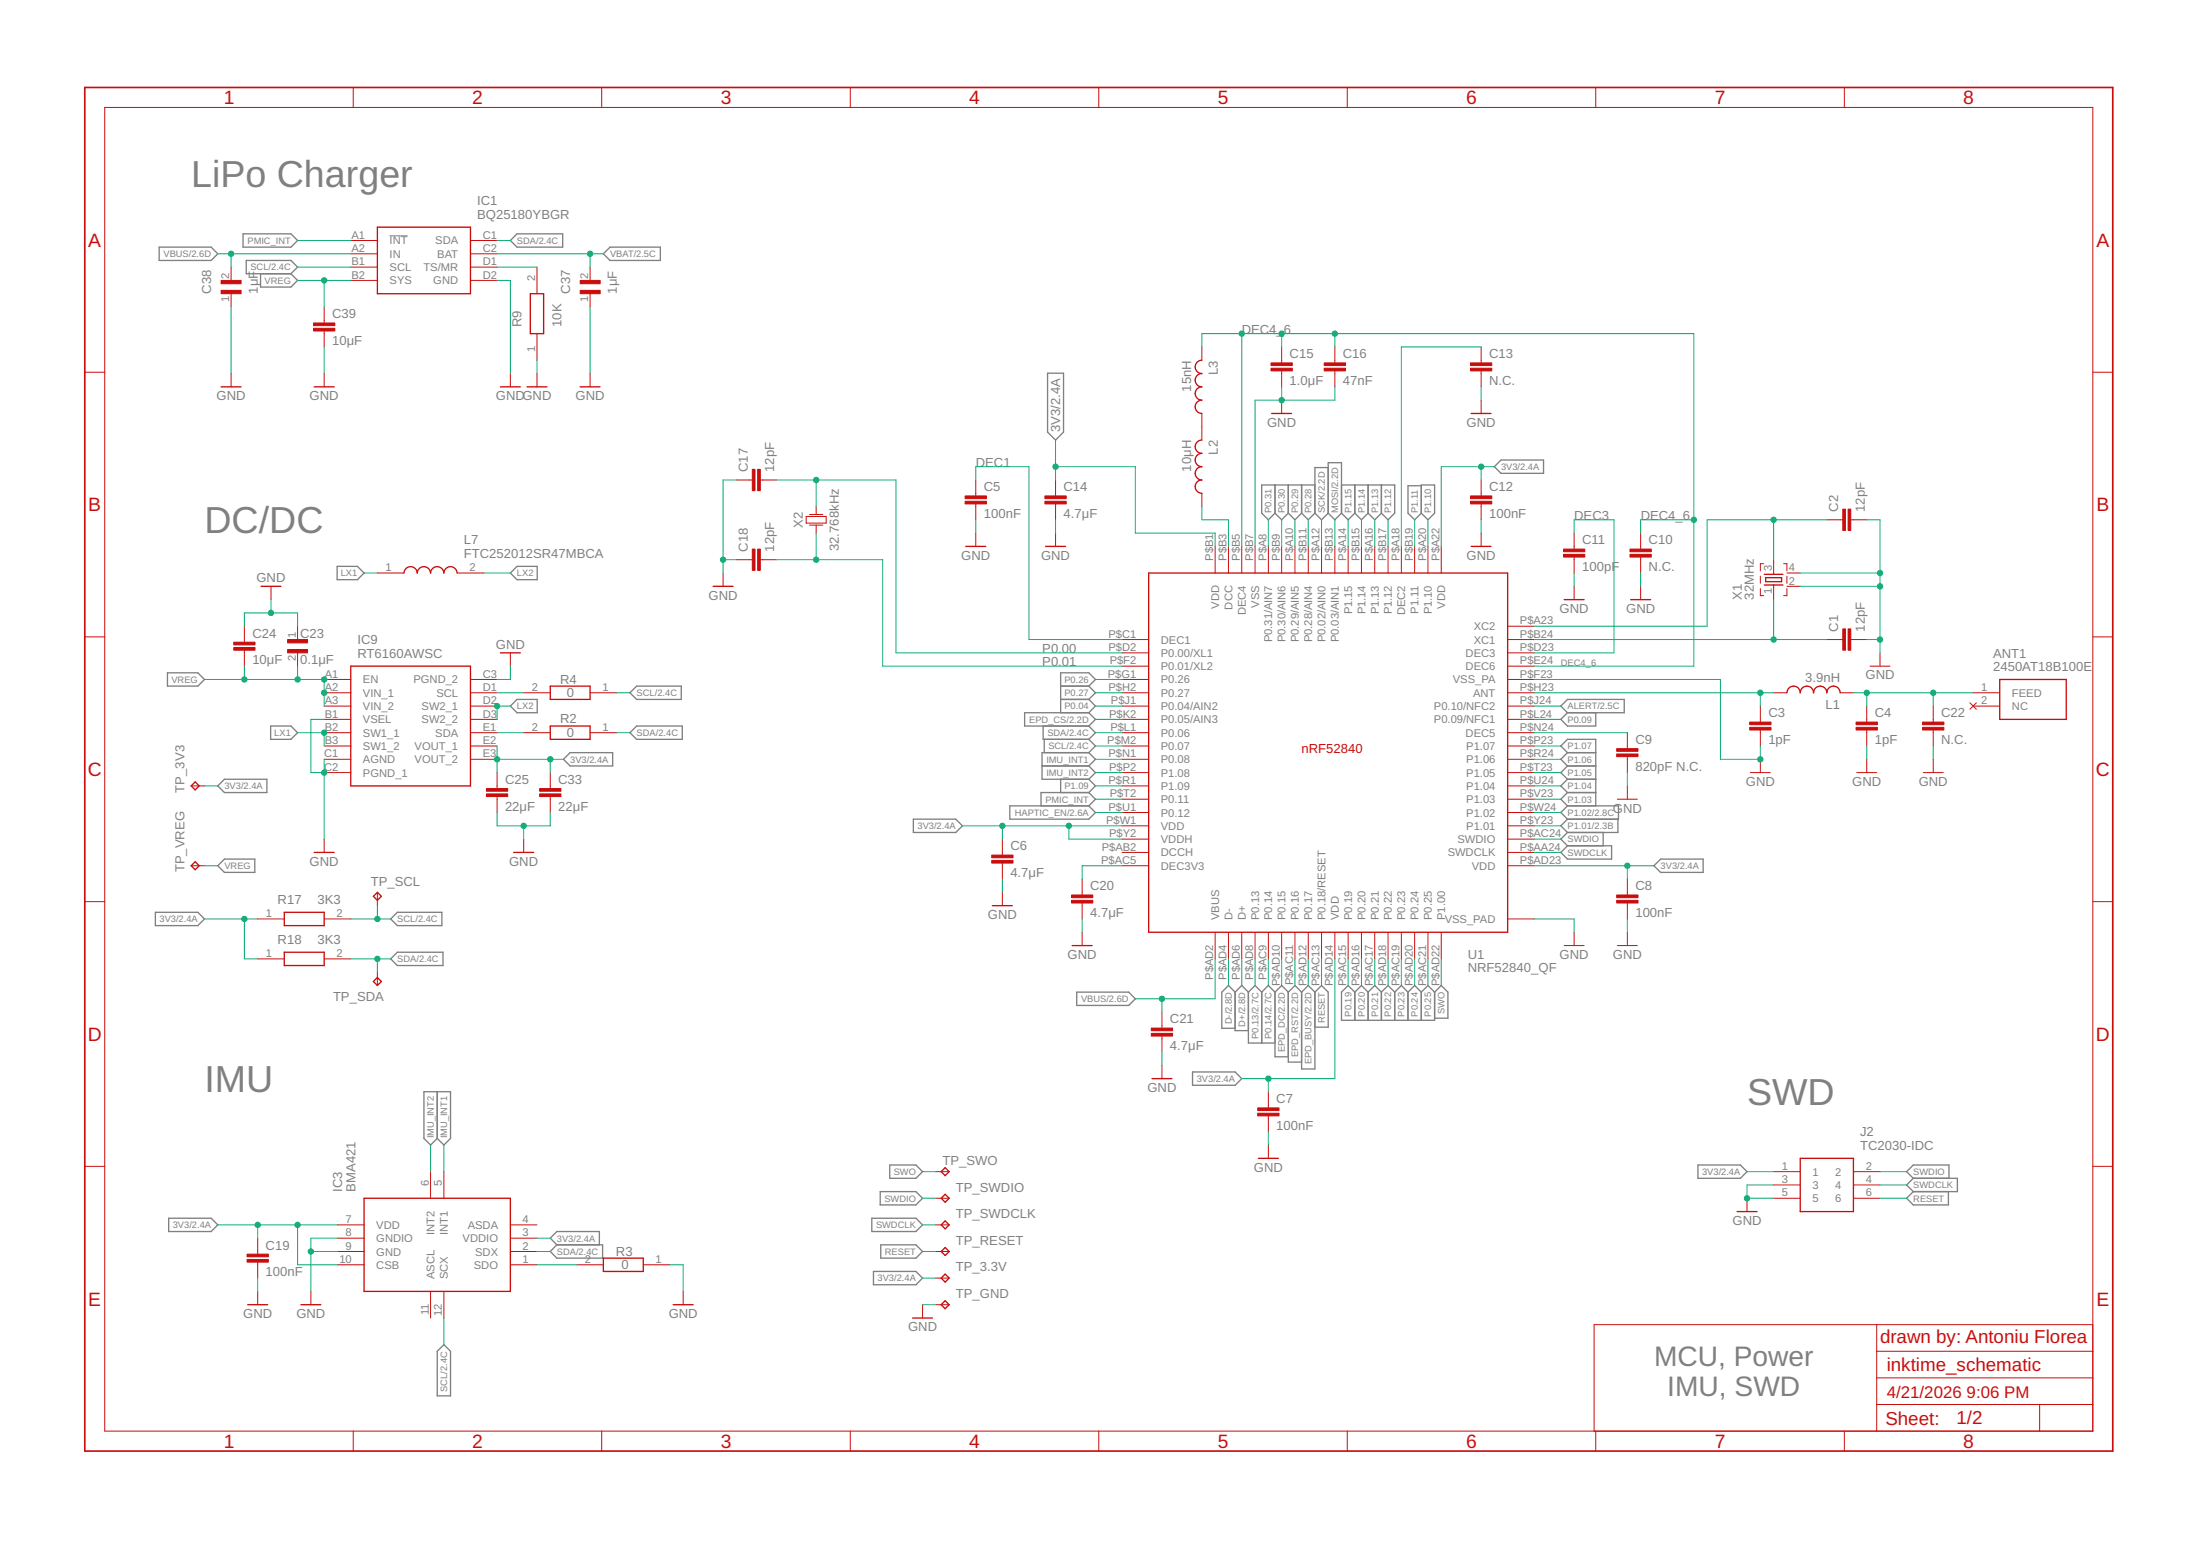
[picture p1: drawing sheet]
<svg xmlns="http://www.w3.org/2000/svg" width="420mm" height="297mm" viewBox="0 0 420 297" stroke-linecap="round" stroke-linejoin="round" font-family="sans-serif">
<path d="M74.4 45h3.5" fill="none" stroke="#808080" stroke-width=".19"/>
<g fill="none" stroke="#808080" stroke-width=".25">
<path d="M30.4 47.2h9.9l1.3 1.3-1.3 1.2h-9.9zM46.4 44.6h9.2l1.2 1.3-1.2 1.3h-9.2zM47 49.7h8.6l1.2 1.3-1.2 1.3h-8.6zM49.8 52.3v2.5h5.8l1.2-1.3-1.2-1.2M97.5 45.9l1.2-1.3h8.8v2.6h-8.8zM116.5 47.2h9.6v2.5h-9.6l-1.3-1.2zM200.1 71.2h3v11.3l-1.5 1.5-1.5-1.5zM243.5 92.6v5.4M243.5 98l1.3 1.2 1.2-1.2M246 92.6v5.4M246 98l1.3 1.2 1.3-1.2M248.6 92.6v5.4"/>
<path d="M248.6 98l1.3 1.2 1.2-1.2M251.1 98l1.3 1.2 1.3-1.2M251.1 92.6h-10.1v5.4l1.2 1.2 1.3-1.2M253.7 98v-9.7h2.5v9.7M253.7 89.3h-2.6v8.7M253.7 98l1.2 1.2 1.3-1.2M256.2 92.6h10.2v5.4l-1.3 1.2-1.3-1.2M256.2 98l1.3 1.2 1.2-1.2M258.7 92.6v5.4M258.7 98l1.3 1.2 1.3-1.2M261.3 98l1.3 1.2 1.2-1.2M261.3 92.6v5.4"/>
<path d="M263.8 92.6v5.4M271.4 92.6h2.6v5.4l-1.3 1.2-1.3-1.2zM271.4 92.7h-2.5v5.3l1.3 1.2 1.2-1.2M285.4 89.1l1.3-1.3h8.1v2.6h-8.1zM64.4 108.1h3.9l1.2 1.3-1.2 1.3h-3.9zM97.5 109.4l1.2-1.3h3.9v2.6h-3.9zM32 128.4h5.8l1.3 1.3-1.3 1.3h-5.8zM51.7 138.6h3.9l1.2 1.3-1.2 1.2h-3.9zM98.7 133.5h3.9v2.6h-3.9l-1.2-1.3zM120.3 139.9l1.3-1.3h8.7v2.5h-8.7zM120.3 132.2l1.3-1.2h8.5v2.5h-8.5zM199.2 138.6v2.5h8.7"/>
<path d="M202.6 131h5.3M202.6 133.5h5.3M207.9 131l1.3 1.2-1.3 1.3M207.9 136.1h-12.2v2.5h12.2M207.9 131l1.3-1.3-1.3-1.3h-5.3v7.7M207.9 133.5l1.3 1.3-1.3 1.3M207.9 136.1l1.3 1.2-1.3 1.3M207.9 138.6l1.3 1.3-1.3 1.2M298.1 134.8l1.3-1.3h10.8v2.6h-10.8zM299.4 136.1l-1.3 1.2 1.3 1.3h5.4v-2.5M41.6 150l1.3-1.2h8.1v2.5h-8.1zM108.9 143.7h8.1v2.5h-8.1l-1.3-1.3z"/>
<path d="M174.4 156.4h8.1l1.3 1.2-1.3 1.3h-8.1zM192.8 153.8h15.1l1.3 1.3-1.3 1.3h-15.1zM199 146.2h8.9M199.4 141.1v2.6M202.6 148.8v2.5M207.9 151.3l1.3 1.3-1.3 1.2M207.9 151.3h-9.1v2.5M207.9 141.1l1.3 1.3-1.3 1.3M207.9 143.7h-8.9v5.1h8.9M207.9 143.7l1.3 1.2-1.3 1.3M207.9 146.2l1.3 1.3-1.3 1.3M207.9 148.8l1.3 1.2-1.3 1.3"/>
<path d="M299.4 153.8h9.7v2.6h-9.7M299.4 151.3h5.4M299.4 143.7h5.4M299.4 143.7l-1.3-1.3 1.3-1.3h5.4v12.7M299.4 143.7l-1.3 1.2 1.3 1.3M299.4 146.2h5.4M299.4 146.2l-1.3 1.3 1.3 1.3M299.4 148.8h5.4M299.4 148.8l-1.3 1.2 1.3 1.3M299.4 151.3l-1.3 1.3 1.3 1.2M299.4 153.8l-1.3 1.3 1.3 1.3M299.4 156.4l-1.3 1.2 1.3 1.3"/>
<path d="M299.4 158.9l-1.3 1.3 1.3 1.3M306.2 158.9v2.6M309 156.4v2.5h-9.6M29.7 174.2h8.1l1.3 1.2-1.3 1.3h-8.1zM42.9 164h5.8v2.5h-5.8l-1.3-1.2zM74.6 175.4l1.3-1.2h8.5v2.5h-8.5zM299.4 161.5h8.4v2.5h-8.4l-1.3-1.3zM317.1 164h8.2v2.5h-8.2l-1.2-1.2zM74.6 183l1.3-1.2h8.7v2.5h-8.7zM205.6 189.4h10l1.2 1.3-1.2 1.2h-10zM235.9 189.4l1.3-1.3 1.2 1.3M235.9 189.4v7.3h2.5"/>
<path d="M235.9 189.4l-1.3-1.3-1.3 1.3v6.9h2.6M238.4 189.4v9.7h5.1M238.4 189.4l1.3-1.3 1.3 1.3M241 189.4l1.2-1.3 1.3 1.3M241 189.4v9.7M243.5 189.4l1.3-1.3 1.2 1.3M243.5 189.4v12.3h2.5M246 189.4l1.3-1.3 1.3 1.3M246 189.4v13.4h2.6M248.6 189.4v14.7h2.5v-14.7M248.6 189.4l1.3-1.3 1.2 1.3M251.1 189.4l1.3-1.3 1.3 1.3v6.7h-2.6"/>
<path d="M258.7 189.4l1.3-1.3 1.3 1.3M258.7 189.4l-1.2-1.3-1.3 1.3v5.4h17.8v-5.4M258.7 189.4v5.4M261.3 189.4l1.3-1.3 1.2 1.3M261.3 189.4v5.4M263.8 189.4l1.3-1.3 1.3 1.3M263.8 189.4v5.4M266.4 189.4l1.2-1.3 1.3 1.3M266.4 189.4v5.4M268.9 189.4l1.3-1.3 1.2 1.3M268.9 189.4v5.4M271.4 189.4l1.3-1.3 1.3 1.3"/>
<path d="M271.4 189.4v5.4M274 189.4l1.3-1.3 1.2 1.3v5h-2.5M81 208.4h5v8.9l-1.2 1.3-1.3-1.3-1.3 1.3-1.2-1.3zM83.5 208.4v8.9M227.8 204.6h8.1l1.3 1.3-1.3 1.3h-8.1zM32.2 232.6h8.1l1.3 1.2-1.3 1.3h-8.1zM106.3 237.6l-1.2-1.2 1.2-1.3h8.2v2.5M106.3 237.6h8.8v2.6h-8.8l-1.2-1.3zM166.5 232.6h8.4l1.3 1.2-1.3 1.3h-8.4zM168.1 227.5h6.8l1.3 1.2-1.3 1.3h-6.8zM168.2 237.6h6.7l1.3 1.3-1.3 1.3h-6.7zM169.9 222.4h5l1.3 1.3-1.3 1.2h-5z"/>
<path d="M324.3 222.4h8.1l1.3 1.3-1.3 1.2h-8.1zM365.4 227.5l-1.3 1.2 1.3 1.3h6.7v-2.5M365.4 224.9h8.4v2.6h-8.4M365.4 224.9l-1.3-1.2 1.3-1.3h6.8v2.5M365.4 224.9l-1.3 1.3 1.3 1.3M84.8 256.7l1.2 1.3v8.5h-2.5v-8.5zM166.8 242.7h8.1l1.3 1.3-1.3 1.3h-8.1z"/>
</g>
<g fill="none" stroke="#c90d0c" stroke-width=".19">
<path d="M67.5 16.7v3.8M114.9 16.7v3.8M162.4 16.7v3.8M209.8 16.7v3.8M257.3 16.7v3.8M304.8 16.7v3.8M352.2 16.7v3.8M20 20.5h379.7v252.7h-379.7zM44.1 51v2.5M44.1 56.1v2.5M61.9 58.6v3.1M67 45.9h5.1"/>
<path d="M67 48.5h5.1M67 51h5.1M67 53.5h5.1M89.9 45.9h5M89.9 48.5h5M89.9 51h5M89.9 53.5h5M102.6 51v5.1M112.7 51v2.5M112.7 56.1v2.5M16.2 71.1h3.8M44.1 71.3v2.6"/>
<path d="M61.9 63.2v3M61.9 71.3v2.6M97.5 71.3v2.6M102.6 63.7v5.1M102.6 71.3v2.6M112.7 71.3v2.6M229.5 66.2v2.6M229.5 78.9v5.1M244.8 66.2v3.1M244.8 70.8v3.1M244.8 76.4v2.5M254.9 66.2v3.1"/>
<path d="M254.9 70.8v3.1M282.9 66.2v3.1M282.9 70.8v3.1M282.9 76.4v2.5M399.7 71.1h3.8M140.6 91.6h3.1M145.2 91.6h3.1M154 98.6h3.8v1.3h-3.8zM154.6 98.2h2.5M155.9 96.7v1.5M186.4 91.6v3.1M186.4 96.2v3"/>
<path d="M201.6 91.6v3.1M201.6 96.2v3M229.5 94.2v2.5M282.9 91.6v3.1M282.9 96.2v3M348.9 99.2h3M353.5 99.2h3M46.7 119.5v3.1M51.8 111.9v2.6M56.8 119.5v2.6M72.1 109.4h5.1M87.3 109.4h5.1"/>
<path d="M138.1 109.4v2.5M140.6 106.8h3.1M145.2 106.8h3.1M154.6 100.2h2.5M155.9 100.2v1.6M186.4 101.8v2.5M201.6 101.8v2.5M232.1 104.3v5.1M234.6 104.3v5.1M237.2 104.3v5.1M239.7 104.3v5.1M242.2 104.3v5.1"/>
<path d="M244.8 104.3v5.1M247.3 104.3v5.1M249.9 104.3v5.1M252.4 104.3v5.1M254.9 104.3v5.1M257.5 104.3v5.1M260 104.3v5.1M262.6 104.3v5.1M265.1 104.3v5.1M267.6 104.3v5.1M270.2 104.3v5.1M272.7 104.3v5.1"/>
<path d="M275.3 104.3v5.1M282.9 101.8v2.5M287.9 119.5h5.1M300.6 101.8v3M300.6 106.3v3.1M300.6 111.9v2.6M313.3 101.8v3M313.3 106.3v3.1M313.3 111.9v2.6M336.2 112.4v1.3h.6M336.2 110v1.4M336.8 107.6h-.6v1.4"/>
<path d="M338.7 106.8v2.8M338.7 111.7v2.8M340.6 107.6h.7v1.4M341.3 112.4v1.3h-.7M341.3 110v1.4M341.3 109.4h2.5M341.3 111.9h2.5M16.2 121.6h3.8M46.7 124.1v3.1M56.8 124.6v2.6M61.9 129.7h5.1M61.9 132.2h5.1"/>
<path d="M61.9 134.8h5.1M61.9 137.3h5.1M61.9 139.9h5.1M89.9 129.7h5M89.9 132.2h5M89.9 134.8h5M89.9 137.3h5M89.9 139.9h5M97.5 124.6v2.6M100 132.2h5.1M100 139.9h5.1M112.7 132.2h5.1"/>
<path d="M112.7 139.9h5.1M214.3 122.1h5.1M214.3 124.6h5.1M214.3 127.2h5.1M214.3 129.7h5.1M214.3 132.2h5.1M214.3 134.8h5.1M214.3 137.3h5.1M214.3 139.9h5.1M287.9 122.1h5.1M287.9 124.6h5.1M287.9 127.2h5.1"/>
<path d="M287.9 129.7h5.1M287.9 132.2h5.1M287.9 134.8h5.1M287.9 137.3h5.1M287.9 139.9h5.1M310.8 139.9v3M336.2 134.8v3M336.2 139.4v3M338.7 132.2h2.6M348.9 122.1h3M351.4 132.2h2.6M353.5 122.1h3"/>
<path d="M356.5 134.8v3M356.5 139.4v3M357.1 127.2h3.9M359.1 124.6v2.6M369.2 134.8v3M369.2 139.4v3M376.2 134.2l1.2 1.2M376.8 132.2h5.1M376.8 134.8h5.1M377.4 134.2l-1.2 1.2M399.7 121.6h3.8M36.5 150h2.6"/>
<path d="M61.9 142.4h5.1M61.9 144.9h5.1M61.9 147.5h5.1M89.9 142.4h5M89.9 144.9h5M94.9 147.5v3M94.9 152.1v3M105.1 147.5v3M105.1 152.1v3M214.3 142.4h5.1M214.3 144.9h5.1M214.3 147.5h5.1"/>
<path d="M214.3 150h5.1M214.3 157.6h5.1M214.3 152.6h5.1M214.3 155.1h5.1M287.9 142.4h5.1M287.9 144.9h5.1M287.9 147.5h5.1M287.9 150h5.1M287.9 157.6h5.1M287.9 152.6h5.1M287.9 155.1h5.1M308.9 152.6h3.8"/>
<path d="M310.8 144.4v3.1M310.8 150v2.6M334.3 147.5h3.8M336.2 144.9v2.6M354.6 147.5h3.8M356.5 144.9v2.6M367.3 147.5h3.8M369.2 144.9v2.6M16.2 172.1h3.8M36.5 165.3h2.6M49.2 175.4h5.1M61.9 175.4h5.1"/>
<path d="M61.9 160.2v2.5M72.1 170.3v2.6M100 160.2v2.5M191.4 160.2v3M191.4 164.8v3M191.4 170.3v2.6M206.7 167.8v3.1M206.7 172.4v3M206.7 178v2.5M214.3 162.7h5.1M214.3 160.2h5.1M214.3 165.3h5.1"/>
<path d="M232.1 178v5M234.6 178v5M237.2 178v5M239.7 178v5M242.2 178v5M244.8 178v5M247.3 178v5M249.9 178v5M252.4 178v5M254.9 178v5M257.5 178v5M260 178v5"/>
<path d="M262.6 178v5M265.1 178v5M267.6 178v5M270.2 178v5M272.7 178v5M275.3 178v5M287.9 162.7h5.1M287.9 160.2h5.1M287.9 165.3h5.1M287.9 175.4h5.1M300.6 178v2.5M310.8 167.8v3.1"/>
<path d="M310.8 172.4v3M310.8 178v2.5M399.7 172.1h3.8M49.2 183h5.1M61.9 183h5.1M72.1 185.6v2.5M221.9 193.2v3.1M221.9 197.8v3M298.7 180.5h3.8M308.9 180.5h3.8M221.9 203.4v2.5M242.2 208.4v3.1"/>
<path d="M242.2 213v3.1M242.2 218.6v2.5M16.2 222.7h3.8M49.2 236.4v3M64.5 238.9h5M64.5 236.4h5M64.5 233.8h5M82.2 223.7v5M84.8 223.7v5M97.5 238.9h5.1M97.5 236.4h5.1M97.5 233.8h5.1"/>
<path d="M178.7 238.9h2.6M178.7 233.8h2.6M178.7 223.7h2.6M178.7 228.7h2.6M333.7 228.7v2.6M338.7 223.7h5.1M338.7 228.7h5.1M338.7 226.2h5.1M354 223.7h5.1M354 228.7h5.1M354 226.2h5.1M399.7 222.7h3.8"/>
<path d="M49.2 240.9v3.1M49.2 246.5v2.6M59.4 246.5v2.6M64.5 241.4h5M82.2 246.5v5.1M84.8 246.5v5.1M97.5 241.4h5.1M110.2 241.4h5M122.9 241.4h5M130.5 246.5v2.6M176.2 249.1v2.5M178.7 244h2.6"/>
<path d="M178.7 249.1h2.6M358.4 252.9v20.3M358.4 258h41.3M399.7 252.9h-95.3v20.3M67.5 273.2v3.8M114.9 273.2v3.8M162.4 273.2v3.8M209.8 273.2v3.8M257.3 273.2v3.8M304.8 273.2v3.8M352.2 273.2v3.8M358.4 268.1h41.3"/>
<path d="M358.4 263h41.3M389.5 268.1v5.1"/>
</g>
<path d="M16.2 16.7h387.3v260.3h-387.3z" fill="none" stroke="#c90d0c" stroke-width=".32"/>
<g fill="none" stroke="#c90d0c" stroke-width=".25">
<path d="M72.1 43.4h17.8v12.7h-17.8zM101.3 56.1h2.5v7.6h-2.5zM42.2 73.9h3.8M60 73.9h3.8M95.6 73.9h3.8M100.6 73.9h3.9M110.8 73.9h3.8M229.5 68.8a1.27 1.27 0 0 0-1.2 1.2 1.27 1.27 0 0 0 1.2 1.3 1.27 1.27 0 0 0-1.2 1.3 1.27 1.27 0 0 0 1.2 1.3 1.27 1.27 0 0 0-1.2 1.2 1.27 1.27 0 0 0 1.2 1.3 1.27 1.27 0 0 0-1.2 1.3 1.27 1.27 0 0 0 1.2 1.2M242.9 78.9h3.8M281 78.9h3.8M229.5 84a1.27 1.27 0 0 0-1.2 1.3 1.27 1.27 0 0 0 1.2 1.3 1.27 1.27 0 0 0-1.2 1.2 1.27 1.27 0 0 0 1.2 1.3 1.27 1.27 0 0 0-1.2 1.3 1.27 1.27 0 0 0 1.2 1.2 1.27 1.27 0 0 0-1.2 1.3 1.27 1.27 0 0 0 1.2 1.3M49.8 111.9h3.9"/>
<path d="M77.2 109.4a1.27 1.27 0 0 1 1.2-1.2 1.27 1.27 0 0 1 1.3 1.2 1.27 1.27 0 0 1 1.3-1.2 1.27 1.27 0 0 1 1.2 1.2 1.27 1.27 0 0 1 1.3-1.2 1.27 1.27 0 0 1 1.3 1.2 1.27 1.27 0 0 1 1.2-1.2 1.27 1.27 0 0 1 1.3 1.2M136.2 111.9h3.8M184.4 104.3h3.9M199.7 104.3h3.8M219.4 109.4h68.5v68.6h-68.5zM281 104.3h3.8M298.7 114.5h3.8M311.4 114.5h3.8M337 109.6h3.5M337 111.7h3.5M337.2 110.3h3.1v.7h-3.1zM67 127.2h22.9v22.8h-22.9z"/>
<path d="M95.6 124.6h3.8M105.1 131h7.6v2.5h-7.6zM105.1 138.6h7.6v2.5h-7.6zM341.3 132.2a1.27 1.27 0 0 1 1.2-1.2 1.27 1.27 0 0 1 1.3 1.2 1.27 1.27 0 0 1 1.3-1.2 1.27 1.27 0 0 1 1.3 1.2 1.27 1.27 0 0 1 1.2-1.2 1.27 1.27 0 0 1 1.3 1.2 1.27 1.27 0 0 1 1.3-1.2 1.27 1.27 0 0 1 1.2 1.2M381.9 129.7h12.7v7.6h-12.7zM37.3 149.3l.7 .7-.7 .8-.8-.8zM37.3 164.5l.7 .8-.7 .7-.8-.7zM54.3 174.2h7.6v2.5h-7.6zM60 162.7h3.8M71.3 171.1l.8-.8 .7 .8-.7 .8zM98.1 162.7h3.8M189.5 172.9h3.8"/>
<path d="M54.3 181.8h7.6v2.5h-7.6zM71.3 187.4l.8-.8 .7 .8-.7 .7zM204.8 180.5h3.8M220 205.9h3.8M69.5 228.7h28v17.8h-28zM180.5 222.9l.8 .8-.8 .7-.8-.7zM180.5 228l.8 .7-.8 .8-.8-.8zM180.5 233.1l.8 .7-.8 .8-.8-.8zM180.5 238.1l.8 .8-.8 .8-.8-.8zM240.3 221.1h3.8M331.7 231.3h3.9M343.8 221.1h10.2v10.2h-10.2z"/>
<path d="M47.3 249.1h3.8M57.5 249.1h3.8M115.2 240.2h7.7v2.5h-7.7zM128.6 249.1h3.8M174.3 251.6h3.8M180.5 243.2l.8 .8-.8 .8-.8-.8zM180.5 248.3l.8 .8-.8 .7-.8-.7z"/>
</g>
<g fill="#c90d0c" stroke="#c90d0c" stroke-width=".19">
<path d="M353 120.1h.5v4h-.5z"/>
<path d="M351.9 120.1h.5v4h-.5z"/>
<path d="M353 97.2h.5v4.1h-.5z"/>
<path d="M351.9 97.2h.5v4.1h-.5z"/>
<path d="M334.2 138.9h4v.5h-4z"/>
<path d="M334.2 137.8h4v.5h-4z"/>
<path d="M354.5 138.9h4v.5h-4z"/>
<path d="M354.5 137.8h4v.5h-4z"/>
<path d="M367.2 138.9h4v.5h-4z"/>
<path d="M367.2 137.8h4v.5h-4z"/>
<path d="M308.8 143.9h4v.5h-4z"/>
<path d="M308.8 142.9h4v.5h-4z"/>
<path d="M308.8 171.9h4v.5h-4z"/>
<path d="M308.8 170.9h4v.5h-4z"/>
<path d="M240.2 212.5h4.1v.5h-4.1z"/>
<path d="M240.2 211.5h4.1v.5h-4.1z"/>
<path d="M144.7 89.6h.5v4.1h-.5z"/>
<path d="M143.7 89.6h.5v4.1h-.5z"/>
<path d="M144.7 104.8h.5v4.1h-.5z"/>
<path d="M143.7 104.8h.5v4.1h-.5z"/>
<path d="M184.3 95.7h4.1v.5h-4.1z"/>
<path d="M184.3 94.7h4.1v.5h-4.1z"/>
<path d="M280.8 95.7h4.1v.5h-4.1z"/>
<path d="M280.8 94.7h4.1v.5h-4.1z"/>
<path d="M280.8 70.3h4.1v.5h-4.1z"/>
<path d="M280.8 69.3h4.1v.5h-4.1z"/>
<path d="M252.9 70.3h4.1v.5h-4.1z"/>
<path d="M252.9 69.3h4.1v.5h-4.1z"/>
<path d="M298.6 105.8h4.1v.5h-4.1z"/>
<path d="M298.6 104.8h4.1v.5h-4.1z"/>
<path d="M311.3 105.8h4.1v.5h-4.1z"/>
<path d="M311.3 104.8h4.1v.5h-4.1z"/>
<path d="M219.9 197.3h4v.5h-4z"/>
<path d="M219.9 196.3h4v.5h-4z"/>
<path d="M189.4 164.3h4.1v.5h-4.1z"/>
<path d="M189.4 163.2h4.1v.5h-4.1z"/>
<path d="M204.6 171.9h4.1v.5h-4.1z"/>
<path d="M204.6 170.9h4.1v.5h-4.1z"/>
<path d="M199.6 95.7h4v.5h-4z"/>
<path d="M199.6 94.7h4v.5h-4z"/>
<path d="M242.7 70.3h4.1v.5h-4.1z"/>
<path d="M242.7 69.3h4.1v.5h-4.1z"/>
<path d="M59.9 62.7h4v.5h-4z"/>
<path d="M59.9 61.7h4v.5h-4z"/>
<path d="M42.2 55.4h3.8v.7h-3.8z"/>
<path d="M42.2 53.5h3.8v.7h-3.8z"/>
<path d="M110.8 55.4h3.8v.7h-3.8z"/>
<path d="M110.8 53.5h3.8v.7h-3.8z"/>
<path d="M54.9 122.1h3.8v.6h-3.8z"/>
<path d="M54.9 124h3.8v.6h-3.8z"/>
<path d="M44.6 123.6h4.1v.5h-4.1z"/>
<path d="M44.6 122.6h4.1v.5h-4.1z"/>
<path d="M92.9 151.6h4.1v.5h-4.1z"/>
<path d="M92.9 150.5h4.1v.5h-4.1z"/>
<path d="M103.1 151.6h4v.5h-4z"/>
<path d="M103.1 150.5h4v.5h-4z"/>
<path d="M47.2 240.4h4v.5h-4z"/>
<path d="M47.2 239.4h4v.5h-4z"/>
</g>
<g fill="none" stroke="#0dab76" stroke-width=".19">
<path d="M41.6 48.5h25.4M44.1 48.5v2.5M44.1 58.6v12.7M56.8 45.9h10.2M56.8 51h10.2M56.8 53.5h10.2M61.9 53.5v5.1M94.9 45.9h2.6M94.9 51h7.7M94.9 48.5h20.3M94.9 53.5h2.6v17.8M112.7 48.5v2.5"/>
<path d="M112.7 58.6v12.7M61.9 66.2v5.1M102.6 68.8v2.5M229.5 66.2v-2.5h94v63.5h-30.5M237.2 63.7v40.6M244.8 63.7v2.5M244.8 73.9v2.5M254.9 63.7v2.5M254.9 73.9v2.5h-15.2v27.9M282.9 73.9v2.5M282.9 66.2h-15.3v38.1M140.6 91.6h-2.5v17.8"/>
<path d="M148.3 91.6h22.8v33h43.2M155.9 91.6v5.1M186.4 91.6v-2.5h10.1v33h17.8M186.4 99.2v2.6M201.6 89.1h15.2v12.7h15.3v2.5M201.6 84v7.6M201.6 99.2v2.6M229.5 96.7v2.5h5.1v5.1M242.2 99.2v5.1M244.8 99.2v5.1M247.3 99.2v5.1M249.9 99.2v5.1"/>
<path d="M252.4 99.2v5.1M254.9 99.2v5.1M257.5 99.2v5.1M260 99.2v5.1M262.6 99.2v5.1M265.1 99.2v5.1M270.2 99.2v5.1M272.7 99.2v5.1M282.9 89.1v2.5M282.9 99.2v2.6M285.4 89.1h-10.1v15.2M323.5 99.2h-10.2v2.6"/>
<path d="M338.7 99.2v7.6M348.9 99.2h-22.9v20.3h-33M356.5 99.2h2.6v25.4M46.7 119.5v-2.5h10.1v2.5M51.8 114.5v2.5M69.5 109.4h2.6M92.4 109.4h5.1M138.1 106.8h2.5M148.3 106.8h20.3v20.4h45.7M155.9 101.8v5M300.6 101.8v-2.6h7.7v25.4h-15.3M300.6 109.4v2.5"/>
<path d="M313.3 109.4v2.5M338.7 114.5v7.6M343.8 111.9h15.3M343.8 109.4h15.3M39.1 129.7h22.8v5.1M46.7 127.2v2.5M56.8 139.9h5.1v2.5M56.8 127.2v2.5M61.9 137.3h-2.5v10.2h2.5M94.9 132.2h5.1M94.9 139.9h5.1M97.5 127.2v2.5h-2.6"/>
<path d="M97.5 134.8h-2.6v2.5M117.8 132.2h2.5M117.8 139.9h2.5M209.2 132.2h5.1M209.2 129.7h5.1M209.2 137.3h5.1M209.2 134.8h5.1M209.2 139.9h5.1M293 132.2h45.7M293 122.1h55.9M293 129.7h35.6v15.2h7.6v-2.5M293 137.3h5.1"/>
<path d="M293 134.8h5.1M293 139.9h17.8M336.2 132.2v2.6M354 132.2h22.8M356.5 122.1h2.6M356.5 132.2v2.6M369.2 132.2v2.6M39.1 150h2.5M61.9 144.9v15.3M94.9 144.9h12.7M94.9 142.4v5.1M94.9 155.1v2.5h10.2v-2.5"/>
<path d="M100 157.6v2.6M105.1 144.9v2.6M183.8 157.6h30.5M191.4 157.6v2.6M204.1 157.6v2.6h10.2M209.2 152.6h5.1M209.2 142.4h5.1M209.2 144.9h5.1M209.2 147.5h5.1M209.2 150h5.1M209.2 155.1h5.1M293 152.6h5.1"/>
<path d="M293 142.4h5.1M293 144.9h5.1M293 147.5h5.1M293 157.6h5.1M293 150h5.1M293 155.1h5.1M310.8 147.5v2.5M356.5 142.4v2.5M369.2 142.4v2.5M39.1 175.4h10.1M39.1 165.3h2.5M46.7 175.4v7.6h2.5"/>
<path d="M67 175.4h7.6M72.1 172.9v2.5M191.4 167.8v2.5M206.7 175.4v2.6M214.3 165.3h-7.6v2.5M293 175.4h7.6v2.6M293 160.2h5.1M293 162.7h5.1M293 165.3h22.9M310.8 165.3v2.5M310.8 175.4v2.6M67 183h7.6"/>
<path d="M72.1 183v2.6M221.9 190.7v2.5M232.1 183v7.7h-15.3M234.6 183v5.1M237.2 183v5.1M239.7 183v5.1M242.2 183v5.1M244.8 183v5.1M247.3 183v5.1M249.9 183v5.1M252.4 183v5.1M254.9 183v22.9h-17.7"/>
<path d="M257.5 183v5.1M260 183v5.1M262.6 183v5.1M265.1 183v5.1M267.6 183v5.1M270.2 183v5.1M272.7 183v5.1M275.3 183v5.1M82.2 218.6v5.1M84.8 218.6v5.1M221.9 200.8v2.6M242.2 205.9v2.5"/>
<path d="M242.2 216.1v2.5M41.6 233.8h22.9M49.2 233.8v2.6M56.8 233.8v7.6h7.7M59.4 238.9h5.1M64.5 236.4h-5.1v10.1M102.6 236.4h2.5M102.6 238.9h2.5M176.2 238.9h2.5M176.2 228.7h2.5M176.2 223.7h2.5M176.2 233.8h2.5"/>
<path d="M333.7 223.7h5M338.7 226.2h-5v2.5h5M359.1 226.2h5M359.1 228.7h5M359.1 223.7h5M49.2 244v2.5M84.8 251.6v5.1M102.6 241.4h7.6M127.9 241.4h2.6v5.1M176.2 249.1h2.5M176.2 244h2.5"/>
</g>
<g fill="#0dab76" stroke="#0dab76" stroke-width=".19">
<circle cx="72.1" cy="175.4" r=".51"/>
<circle cx="44.1" cy="48.5" r=".51"/>
<circle cx="221.9" cy="190.7" r=".51"/>
<circle cx="338.7" cy="122.1" r=".51"/>
<circle cx="359.1" cy="111.9" r=".51"/>
<circle cx="359.1" cy="109.4" r=".51"/>
<circle cx="359.1" cy="122.1" r=".51"/>
<circle cx="336.2" cy="144.9" r=".51"/>
<circle cx="138.1" cy="106.8" r=".51"/>
<circle cx="244.8" cy="76.4" r=".51"/>
<circle cx="51.8" cy="117" r=".51"/>
<circle cx="61.9" cy="147.5" r=".51"/>
<circle cx="100" cy="157.6" r=".51"/>
<circle cx="59.4" cy="238.9" r=".51"/>
<circle cx="333.7" cy="228.7" r=".51"/>
<circle cx="338.7" cy="99.2" r=".51"/>
<circle cx="336.2" cy="132.2" r=".51"/>
<circle cx="356.5" cy="132.2" r=".51"/>
<circle cx="369.2" cy="132.2" r=".51"/>
<circle cx="310.8" cy="165.3" r=".51"/>
<circle cx="242.2" cy="205.9" r=".51"/>
<circle cx="191.4" cy="157.6" r=".51"/>
<circle cx="204.1" cy="157.6" r=".51"/>
<circle cx="201.6" cy="89.1" r=".51"/>
<circle cx="282.9" cy="89.1" r=".51"/>
<circle cx="94.9" cy="144.9" r=".51"/>
<circle cx="105.1" cy="144.9" r=".51"/>
<circle cx="46.7" cy="175.4" r=".51"/>
<circle cx="56.8" cy="233.8" r=".51"/>
<circle cx="49.2" cy="233.8" r=".51"/>
<circle cx="72.1" cy="183" r=".51"/>
<circle cx="155.9" cy="91.6" r=".51"/>
<circle cx="155.9" cy="106.8" r=".51"/>
<circle cx="237.2" cy="63.7" r=".51"/>
<circle cx="244.8" cy="63.7" r=".51"/>
<circle cx="254.9" cy="63.7" r=".51"/>
<circle cx="323.5" cy="99.2" r=".51"/>
<circle cx="61.9" cy="53.5" r=".51"/>
<circle cx="61.9" cy="132.2" r=".51"/>
<circle cx="61.9" cy="129.7" r=".51"/>
<circle cx="56.8" cy="129.7" r=".51"/>
<circle cx="46.7" cy="129.7" r=".51"/>
<circle cx="112.7" cy="48.5" r=".51"/>
<circle cx="61.9" cy="139.9" r=".51"/>
<circle cx="94.9" cy="134.8" r=".51"/>
</g>
<g font-size="7.2" fill="#808080">
<text x="36.5" y="35.8">LiPo Charger</text>
<text x="39" y="101.8">DC/DC</text>
<text x="39" y="208.4">IMU</text>
<text x="333.7" y="211">SWD</text>
</g>
<g font-size="5.4" fill="#808080">
<text x="315.9" y="260.8">MCU, Power</text>
<text x="318.4" y="266.5">IMU, SWD</text>
</g>
<g font-size="3.7" fill="#c90d0c">
<text x="42.7" y="19.9">1</text>
<text x="90.2" y="19.9">2</text>
<text x="137.6" y="19.9">3</text>
<text x="185.1" y="19.9">4</text>
<text x="232.6" y="19.9">5</text>
<text x="280" y="19.9">6</text>
<text x="327.5" y="19.9">7</text>
<text x="374.9" y="19.9">8</text>
<text x="16.9" y="47.1">A</text>
<text x="400.4" y="47.1">A</text>
<text x="16.9" y="97.6">B</text>
<text x="400.4" y="97.6">B</text>
<text x="16.8" y="148.1">C</text>
<text x="400.3" y="148.1">C</text>
<text x="16.8" y="198.7">D</text>
<text x="400.3" y="198.7">D</text>
<text x="16.9" y="249.2">E</text>
<text x="400.4" y="249.2">E</text>
<text x="42.7" y="276.4">1</text>
<text x="90.2" y="276.4">2</text>
<text x="137.6" y="276.4">3</text>
<text x="185.1" y="276.4">4</text>
<text x="232.6" y="276.4">5</text>
<text x="280" y="276.4">6</text>
<text x="327.5" y="276.4">7</text>
<text x="374.9" y="276.4">8</text>
</g>
<g font-size="3.6" fill="#c90d0c">
<text x="359" y="256.4">drawn by: Antoniu Florea</text>
<text x="360.3" y="261.8">inktime_schematic</text>
<text x="360.1" y="272.1">Sheet:</text>
<text x="373.7" y="271.9">1/2</text>
</g>
<g font-size="3.2" fill="#c90d0c">
<text x="360.3" y="266.8">4/21/2026</text>
<text x="375.6" y="266.8">9:06 PM</text>
</g>
<g font-size="2.5" fill="#808080">
<text x="91.1" y="41.7">BQ25180YBGR</text>
<text x="91.1" y="39.2">IC1</text>
<text x="40.3" y="56.1" transform="rotate(-90 40.3 56.1)">C38</text>
<text x="49.2" y="56.1" transform="rotate(-90 49.2 56.1)">1μF</text>
<text x="108.9" y="56.1" transform="rotate(-90 108.9 56.1)">C37</text>
<text x="117.8" y="56.1" transform="rotate(-90 117.8 56.1)">1μF</text>
<text x="63.4" y="65.8">10μF</text>
<text x="63.4" y="60.8">C39</text>
<text x="99.6" y="62.4" transform="rotate(-90 99.6 62.4)">R9</text>
<text x="107.2" y="62.4" transform="rotate(-90 107.2 62.4)">10K</text>
<text x="237.1" y="63.7">DEC4_6</text>
<text x="232.6" y="71.6" transform="rotate(-90 232.6 71.6)">L3</text>
<text x="246.3" y="68.4">C15</text>
<text x="256.4" y="68.4">C16</text>
<text x="284.4" y="68.4">C13</text>
<text x="41.4" y="76.4">GND</text>
<text x="59.1" y="76.4">GND</text>
<text x="94.7" y="76.4">GNDGND</text>
<text x="109.9" y="76.4">GND</text>
<text x="227.5" y="74.8" transform="rotate(-90 227.5 74.8)">15nH</text>
<text x="246.3" y="73.5">1.0μF</text>
<text x="256.4" y="73.5">47nF</text>
<text x="284.4" y="73.5">N.C.</text>
<text x="202.5" y="82.5" transform="rotate(-90 202.5 82.5)">3V3/2.4A</text>
<text x="242" y="81.5">GND</text>
<text x="280.1" y="81.5">GND</text>
<text x="186.4" y="89.1">DEC1</text>
<text x="232.6" y="86.8" transform="rotate(-90 232.6 86.8)">L2</text>
<text x="142.8" y="90.1" transform="rotate(-90 142.8 90.1)">C17</text>
<text x="147.9" y="90.1" transform="rotate(-90 147.9 90.1)">12pF</text>
<text x="187.9" y="93.8">C5</text>
<text x="203.1" y="93.8">C14</text>
<text x="227.5" y="90" transform="rotate(-90 227.5 90)">10μH</text>
<text x="284.4" y="93.8">C12</text>
<text x="153.3" y="100.8" transform="rotate(-90 153.3 100.8)">X2</text>
<text x="187.9" y="98.9">100nF</text>
<text x="203.1" y="98.9">4.7μF</text>
<text x="284.4" y="98.9">100nF</text>
<text x="300.6" y="99.2">DEC3</text>
<text x="313.3" y="99.2">DEC4_6</text>
<text x="351.1" y="97.7" transform="rotate(-90 351.1 97.7)">C2</text>
<text x="356.1" y="97.7" transform="rotate(-90 356.1 97.7)">12pF</text>
<text x="88.6" y="106.5">FTC252012SR47MBCA</text>
<text x="88.6" y="103.9">L7</text>
<text x="142.8" y="105.3" transform="rotate(-90 142.8 105.3)">C18</text>
<text x="147.9" y="105.3" transform="rotate(-90 147.9 105.3)">12pF</text>
<text x="160.2" y="105.2" transform="rotate(-90 160.2 105.2)">32.768kHz</text>
<text x="183.6" y="106.9">GND</text>
<text x="198.8" y="106.9">GND</text>
<text x="280.1" y="106.9">GND</text>
<text x="302.2" y="103.9">C11</text>
<text x="314.9" y="103.9">C10</text>
<text x="49" y="111.2">GND</text>
<text x="302.2" y="109">100pF</text>
<text x="314.9" y="109">N.C.</text>
<text x="135.3" y="114.5">GND</text>
<text x="297.9" y="117">GND</text>
<text x="310.6" y="117">GND</text>
<text x="332.6" y="114.5" transform="rotate(-90 332.6 114.5)">X1</text>
<text x="334.9" y="114.5" transform="rotate(-90 334.9 114.5)">32MHz</text>
<text x="48.2" y="121.7">C24</text>
<text x="57.3" y="121.8">C23</text>
<text x="68.3" y="125.5">RT6160AWSC</text>
<text x="68.3" y="123">IC9</text>
<text x="94.7" y="123.9">GND</text>
<text x="199.1" y="124.6">P0.00</text>
<text x="351.1" y="120.6" transform="rotate(-90 351.1 120.6)">C1</text>
<text x="356.1" y="120.6" transform="rotate(-90 356.1 120.6)">12pF</text>
<text x="380.6" y="125.5">ANT1</text>
<text x="48.2" y="126.8">10μF</text>
<text x="57.3" y="126.7">0.1μF</text>
<text x="107" y="130.6">R4</text>
<text x="199.1" y="127.2">P0.01</text>
<text x="344.7" y="130.2">3.9nH</text>
<text x="356.3" y="129.7">GND</text>
<text x="380.6" y="128.1">2450AT18B100E</text>
<text x="107" y="138">R2</text>
<text x="108.3" y="133.1">0</text>
<text x="337.7" y="137">C3</text>
<text x="348.6" y="135.3">L1</text>
<text x="358" y="137">C4</text>
<text x="370.7" y="137">C22</text>
<text x="108.3" y="140.8">0</text>
<text x="312.3" y="142">C9</text>
<text x="337.7" y="142">1pF</text>
<text x="358" y="142">1pF</text>
<text x="370.7" y="142">N.C.</text>
<text x="96.4" y="149.6">C25</text>
<text x="106.6" y="149.6">C33</text>
<text x="312.3" y="147.1">820pF N.C.</text>
<text x="35.2" y="151.3" transform="rotate(-90 35.2 151.3)">TP_3V3</text>
<text x="96.4" y="154.7">22μF</text>
<text x="106.6" y="154.7">22μF</text>
<text x="308" y="155.1">GND</text>
<text x="333.4" y="150">GND</text>
<text x="353.7" y="150">GND</text>
<text x="366.4" y="150">GND</text>
<text x="35.2" y="166.5" transform="rotate(-90 35.2 166.5)">TP_VREG</text>
<text x="59.1" y="165.3">GND</text>
<text x="97.2" y="165.3">GND</text>
<text x="193" y="167.4">4.7μF</text>
<text x="193" y="162.3">C6</text>
<text x="53" y="172.5">R17</text>
<text x="60.6" y="172.5">3K3</text>
<text x="70.8" y="169.1">TP_SCL</text>
<text x="208.2" y="170">C20</text>
<text x="312.3" y="170">C8</text>
<text x="188.7" y="175.4">GND</text>
<text x="208.2" y="175">4.7μF</text>
<text x="312.3" y="175">100nF</text>
<text x="53" y="180.1">R18</text>
<text x="60.6" y="180.1">3K3</text>
<text x="203.9" y="183">GND</text>
<text x="280.3" y="185.6">NRF52840_QF</text>
<text x="280.3" y="183">U1</text>
<text x="297.9" y="183">GND</text>
<text x="308" y="183">GND</text>
<text x="63.6" y="191.2">TP_SDA</text>
<text x="223.4" y="195.4">C21</text>
<text x="223.4" y="200.4">4.7μF</text>
<text x="219.1" y="208.4">GND</text>
<text x="243.7" y="215.7">100nF</text>
<text x="243.7" y="210.6">C7</text>
<text x="355.2" y="219.5">TC2030-IDC</text>
<text x="355.2" y="216.9">J2</text>
<text x="65.3" y="227.5" transform="rotate(-90 65.3 227.5)">IC3</text>
<text x="67.9" y="227.5" transform="rotate(-90 67.9 227.5)">BMA421</text>
<text x="180" y="222.4">TP_SWO</text>
<text x="182.5" y="227.5">TP_SWDIO</text>
<text x="239.5" y="223.7">GND</text>
<text x="182.5" y="232.6">TP_SWDCLK</text>
<text x="330.9" y="233.8">GND</text>
<text x="50.7" y="238.5">C19</text>
<text x="117.6" y="239.8">R3</text>
<text x="182.5" y="237.6">TP_RESET</text>
<text x="50.7" y="243.6">100nF</text>
<text x="118.7" y="242.3">0</text>
<text x="182.5" y="242.7">TP_3.3V</text>
<text x="46.4" y="251.6">GND</text>
<text x="56.6" y="251.6">GND</text>
<text x="127.7" y="251.6">GND</text>
<text x="182.5" y="247.8">TP_GND</text>
<text x="173.4" y="254.2">GND</text>
</g>
<text font-size="2.5" fill="#c90d0c" x="248.6" y="143.7">nRF52840</text>
<g font-size="2.1" fill="#808080">
<text x="67.1" y="45.6">A1</text>
<text x="74.4" y="46.7">INT</text>
<text x="83.1" y="46.7">SDA</text>
<text x="92.2" y="45.6">C1</text>
<text x="43.8" y="53.2" transform="rotate(-90 43.8 53.2)">2</text>
<text x="67.1" y="48.1">A2</text>
<text x="67.1" y="50.6">B1</text>
<text x="67.1" y="53.2">B2</text>
<text x="74.4" y="49.2">IN</text>
<text x="74.4" y="51.7">SCL</text>
<text x="80.9" y="51.8">TS/MR</text>
<text x="83.5" y="49.2">BAT</text>
<text x="92.2" y="48.1">C2</text>
<text x="92.2" y="50.6">D1</text>
<text x="92.2" y="53.2">D2</text>
<text x="102.2" y="53.7" transform="rotate(-90 102.2 53.7)">2</text>
<text x="112.3" y="53.2" transform="rotate(-90 112.3 53.2)">2</text>
<text x="43.8" y="57.6" transform="rotate(-90 43.8 57.6)">1</text>
<text x="74.4" y="54.3">SYS</text>
<text x="82.7" y="54.3">GND</text>
<text x="112.3" y="57.6" transform="rotate(-90 112.3 57.6)">1</text>
<text x="102.2" y="67.2" transform="rotate(-90 102.2 67.2)">1</text>
<text x="231.7" y="107.1" transform="rotate(-90 231.7 107.1)">P$B1</text>
<text x="234.3" y="107.1" transform="rotate(-90 234.3 107.1)">P$B3</text>
<text x="236.8" y="107.1" transform="rotate(-90 236.8 107.1)">P$B5</text>
<text x="239.3" y="107.1" transform="rotate(-90 239.3 107.1)">P$B7</text>
<text x="241.9" y="107.1" transform="rotate(-90 241.9 107.1)">P$A8</text>
<text x="244.4" y="107.1" transform="rotate(-90 244.4 107.1)">P$B9</text>
<text x="246.9" y="107.1" transform="rotate(-90 246.9 107.1)">P$A10</text>
<text x="249.5" y="107.1" transform="rotate(-90 249.5 107.1)">P$B11</text>
<text x="252" y="107.1" transform="rotate(-90 252 107.1)">P$A12</text>
<text x="254.6" y="107.1" transform="rotate(-90 254.6 107.1)">P$B13</text>
<text x="257.1" y="107.1" transform="rotate(-90 257.1 107.1)">P$A14</text>
<text x="259.6" y="107.1" transform="rotate(-90 259.6 107.1)">P$B15</text>
<text x="262.2" y="107.1" transform="rotate(-90 262.2 107.1)">P$A16</text>
<text x="264.7" y="107.1" transform="rotate(-90 264.7 107.1)">P$B17</text>
<text x="267.3" y="107.1" transform="rotate(-90 267.3 107.1)">P$A18</text>
<text x="269.8" y="107.1" transform="rotate(-90 269.8 107.1)">P$B19</text>
<text x="272.3" y="107.1" transform="rotate(-90 272.3 107.1)">P$A20</text>
<text x="274.9" y="107.1" transform="rotate(-90 274.9 107.1)">P$A22</text>
<text x="73.6" y="109">1</text>
<text x="89.6" y="109">2</text>
<text x="338.4" y="113.5" transform="rotate(-90 338.4 113.5)">1</text>
<text x="338.4" y="109" transform="rotate(-90 338.4 109)">3</text>
<text x="341.6" y="109">4</text>
<text x="341.6" y="111.6">2</text>
<text x="232.8" y="116.2" transform="rotate(-90 232.8 116.2)">VDD</text>
<text x="235.4" y="116.4" transform="rotate(-90 235.4 116.4)">DCC</text>
<text x="237.9" y="117.4" transform="rotate(-90 237.9 117.4)">DEC4</text>
<text x="240.4" y="116" transform="rotate(-90 240.4 116)">VSS</text>
<text x="258.2" y="117.3" transform="rotate(-90 258.2 117.3)">P1.15</text>
<text x="260.8" y="117.3" transform="rotate(-90 260.8 117.3)">P1.14</text>
<text x="263.3" y="117.3" transform="rotate(-90 263.3 117.3)">P1.13</text>
<text x="265.8" y="117.3" transform="rotate(-90 265.8 117.3)">P1.12</text>
<text x="268.4" y="117.4" transform="rotate(-90 268.4 117.4)">DEC2</text>
<text x="270.9" y="117.2" transform="rotate(-90 270.9 117.2)">P1.11</text>
<text x="273.5" y="117.3" transform="rotate(-90 273.5 117.3)">P1.10</text>
<text x="276" y="116.2" transform="rotate(-90 276 116.2)">VDD</text>
<text x="290.3" y="119.2">P$A23</text>
<text x="56.5" y="121.7" transform="rotate(-90 56.5 121.7)">1</text>
<text x="211.7" y="121.7">P$C1</text>
<text x="211.7" y="124.3">P$D2</text>
<text x="221.7" y="122.9">DEC1</text>
<text x="221.7" y="125.4">P0.00/XL1</text>
<text x="243" y="122.6" transform="rotate(-90 243 122.6)">P0.31/AIN7</text>
<text x="245.5" y="122.6" transform="rotate(-90 245.5 122.6)">P0.30/AIN6</text>
<text x="248.1" y="122.6" transform="rotate(-90 248.1 122.6)">P0.29/AIN5</text>
<text x="250.6" y="122.6" transform="rotate(-90 250.6 122.6)">P0.28/AIN4</text>
<text x="253.1" y="122.6" transform="rotate(-90 253.1 122.6)">P0.02/AIN0</text>
<text x="255.7" y="122.6" transform="rotate(-90 255.7 122.6)">P0.03/AIN1</text>
<text x="279.9" y="125.4">DEC3</text>
<text x="281.5" y="122.9">XC1</text>
<text x="281.5" y="120.3">XC2</text>
<text x="290.3" y="124.3">P$D23</text>
<text x="290.3" y="121.7">P$B24</text>
<text x="56.5" y="126.2" transform="rotate(-90 56.5 126.2)">2</text>
<text x="62" y="129.4">A1</text>
<text x="62" y="131.9">A2</text>
<text x="69.3" y="130.5">EN</text>
<text x="79" y="130.5">PGND_2</text>
<text x="92.2" y="129.4">C3</text>
<text x="92.2" y="131.9">D1</text>
<text x="101.6" y="131.9">2</text>
<text x="115" y="131.9">1</text>
<text x="211.6" y="129.4">P$G1</text>
<text x="211.7" y="131.9">P$H2</text>
<text x="211.9" y="126.8">P$F2</text>
<text x="221.7" y="127.9">P0.01/XL2</text>
<text x="221.7" y="130.5">P0.26</text>
<text x="277.5" y="130.5">VSS_PA</text>
<text x="279.9" y="127.9">DEC6</text>
<text x="290.3" y="131.9">P$H23</text>
<text x="290.3" y="129.4">P$F23</text>
<text x="290.3" y="126.8">P$E24</text>
<text x="378.4" y="131.9">1</text>
<text x="62" y="134.4">A3</text>
<text x="62" y="137">B1</text>
<text x="69.3" y="133">VIN_1</text>
<text x="69.3" y="135.6">VIN_2</text>
<text x="80.5" y="135.6">SW2_1</text>
<text x="83.4" y="133">SCL</text>
<text x="92.2" y="134.4">D2</text>
<text x="92.2" y="137">D3</text>
<text x="211.8" y="137">P$K2</text>
<text x="212.2" y="134.4">P$J1</text>
<text x="221.7" y="133">P0.27</text>
<text x="221.7" y="135.6">P0.04/AIN2</text>
<text x="273.9" y="135.6">P0.10/NFC2</text>
<text x="281.3" y="133">ANT</text>
<text x="290.3" y="137">P$L24</text>
<text x="290.3" y="134.4">P$J24</text>
<text x="378.4" y="134.4">2</text>
<text x="384.2" y="133">FEED</text>
<text x="384.2" y="135.6">NC</text>
<text x="62" y="139.5">B2</text>
<text x="62" y="142.1">B3</text>
<text x="69.3" y="138.1">VSEL</text>
<text x="69.3" y="140.6">SW1_1</text>
<text x="69.3" y="143.2">SW1_2</text>
<text x="79.2" y="143.2">VOUT_1</text>
<text x="80.5" y="138.1">SW2_2</text>
<text x="83.1" y="140.6">SDA</text>
<text x="92.2" y="139.5">E1</text>
<text x="92.2" y="142.1">E2</text>
<text x="101.6" y="139.5">2</text>
<text x="115" y="139.5">1</text>
<text x="211.5" y="142.1">P$M2</text>
<text x="212.1" y="139.5">P$L1</text>
<text x="221.7" y="138.1">P0.05/AIN3</text>
<text x="221.7" y="140.6">P0.06</text>
<text x="221.7" y="143.2">P0.07</text>
<text x="273.9" y="138.1">P0.09/NFC1</text>
<text x="279.9" y="140.6">DEC5</text>
<text x="280" y="143.2">P1.07</text>
<text x="290.3" y="142.1">P$P23</text>
<text x="290.3" y="139.5">P$N24</text>
<text x="61.9" y="144.6">C1</text>
<text x="61.9" y="147.1">C2</text>
<text x="69.3" y="145.7">AGND</text>
<text x="69.3" y="148.3">PGND_1</text>
<text x="79.2" y="145.7">VOUT_2</text>
<text x="92.2" y="144.6">E3</text>
<text x="211.7" y="144.6">P$N1</text>
<text x="211.7" y="149.7">P$R1</text>
<text x="211.8" y="147.1">P$P2</text>
<text x="221.7" y="145.7">P0.08</text>
<text x="221.7" y="148.3">P1.08</text>
<text x="280" y="148.3">P1.05</text>
<text x="280" y="145.7">P1.06</text>
<text x="290.3" y="149.7">P$U24</text>
<text x="290.3" y="147.1">P$T23</text>
<text x="290.3" y="144.6">P$R24</text>
<text x="211.7" y="154.8">P$U1</text>
<text x="211.9" y="152.2">P$T2</text>
<text x="221.7" y="150.8">P1.09</text>
<text x="221.7" y="153.3">P0.11</text>
<text x="221.7" y="155.9">P0.12</text>
<text x="280" y="155.9">P1.02</text>
<text x="280" y="153.3">P1.03</text>
<text x="280" y="150.8">P1.04</text>
<text x="290.3" y="154.8">P$W24</text>
<text x="290.3" y="152.2">P$V23</text>
<text x="211.2" y="157.3">P$W1</text>
<text x="211.8" y="159.8">P$Y2</text>
<text x="221.7" y="158.4">VDD</text>
<text x="221.7" y="161">VDDH</text>
<text x="278.4" y="161">SWDIO</text>
<text x="280" y="158.4">P1.01</text>
<text x="290.3" y="159.8">P$AC24</text>
<text x="290.3" y="157.3">P$Y23</text>
<text x="210.3" y="164.9">P$AC5</text>
<text x="210.4" y="162.4">P$AB2</text>
<text x="221.7" y="163.5">DCCH</text>
<text x="221.7" y="166">DEC3V3</text>
<text x="276.5" y="163.5">SWDCLK</text>
<text x="281.1" y="166">VDD</text>
<text x="290.3" y="162.4">P$AA24</text>
<text x="290.3" y="164.9">P$AD23</text>
<text x="50.8" y="175.1">1</text>
<text x="64.2" y="175.1">2</text>
<text x="232.8" y="175.6" transform="rotate(-90 232.8 175.6)">VBUS</text>
<text x="235.4" y="175.6" transform="rotate(-90 235.4 175.6)">D-</text>
<text x="237.9" y="175.6" transform="rotate(-90 237.9 175.6)">D+</text>
<text x="240.4" y="175.6" transform="rotate(-90 240.4 175.6)">P0.13</text>
<text x="243" y="175.6" transform="rotate(-90 243 175.6)">P0.14</text>
<text x="245.5" y="175.6" transform="rotate(-90 245.5 175.6)">P0.15</text>
<text x="248.1" y="175.6" transform="rotate(-90 248.1 175.6)">P0.16</text>
<text x="250.6" y="175.6" transform="rotate(-90 250.6 175.6)">P0.17</text>
<text x="253.1" y="175.6" transform="rotate(-90 253.1 175.6)">P0.18/RESET</text>
<text x="255.7" y="175.6" transform="rotate(-90 255.7 175.6)">VDD</text>
<text x="258.2" y="175.6" transform="rotate(-90 258.2 175.6)">P0.19</text>
<text x="260.8" y="175.6" transform="rotate(-90 260.8 175.6)">P0.20</text>
<text x="263.3" y="175.6" transform="rotate(-90 263.3 175.6)">P0.21</text>
<text x="265.8" y="175.6" transform="rotate(-90 265.8 175.6)">P0.22</text>
<text x="268.4" y="175.6" transform="rotate(-90 268.4 175.6)">P0.23</text>
<text x="270.9" y="175.6" transform="rotate(-90 270.9 175.6)">P0.24</text>
<text x="273.5" y="175.6" transform="rotate(-90 273.5 175.6)">P0.25</text>
<text x="275.9" y="176.2">VSS_PAD</text>
<text x="276" y="175.6" transform="rotate(-90 276 175.6)">P1.00</text>
<text x="50.8" y="182.7">1</text>
<text x="64.2" y="182.7">2</text>
<text x="231.7" y="187.1" transform="rotate(-90 231.7 187.1)">P$AD2</text>
<text x="234.3" y="187.1" transform="rotate(-90 234.3 187.1)">P$AD4</text>
<text x="236.8" y="187.1" transform="rotate(-90 236.8 187.1)">P$AD6</text>
<text x="239.3" y="187.1" transform="rotate(-90 239.3 187.1)">P$AD8</text>
<text x="241.9" y="187.1" transform="rotate(-90 241.9 187.1)">P$AC9</text>
<text x="244.4" y="188.2" transform="rotate(-90 244.4 188.2)">P$AD10</text>
<text x="246.9" y="188.1" transform="rotate(-90 246.9 188.1)">P$AC11</text>
<text x="249.5" y="188.2" transform="rotate(-90 249.5 188.2)">P$AD12</text>
<text x="252" y="188.2" transform="rotate(-90 252 188.2)">P$AC13</text>
<text x="254.6" y="188.2" transform="rotate(-90 254.6 188.2)">P$AD14</text>
<text x="257.1" y="188.2" transform="rotate(-90 257.1 188.2)">P$AC15</text>
<text x="259.6" y="188.2" transform="rotate(-90 259.6 188.2)">P$AD16</text>
<text x="262.2" y="188.2" transform="rotate(-90 262.2 188.2)">P$AC17</text>
<text x="264.7" y="188.2" transform="rotate(-90 264.7 188.2)">P$AD18</text>
<text x="267.3" y="188.2" transform="rotate(-90 267.3 188.2)">P$AC19</text>
<text x="269.8" y="188.2" transform="rotate(-90 269.8 188.2)">P$AD20</text>
<text x="272.3" y="188.2" transform="rotate(-90 272.3 188.2)">P$AC21</text>
<text x="274.9" y="188.2" transform="rotate(-90 274.9 188.2)">P$AD22</text>
<text x="81.9" y="226.4" transform="rotate(-90 81.9 226.4)">6</text>
<text x="84.4" y="226.4" transform="rotate(-90 84.4 226.4)">5</text>
<text x="340.3" y="223.3">1</text>
<text x="340.3" y="225.9">3</text>
<text x="346.2" y="224.4">1</text>
<text x="346.2" y="227">3</text>
<text x="350.5" y="224.4">2</text>
<text x="350.5" y="227">4</text>
<text x="356.3" y="223.3">2</text>
<text x="356.3" y="225.9">4</text>
<text x="66" y="233.5">7</text>
<text x="99.8" y="233.5">4</text>
<text x="340.3" y="228.4">5</text>
<text x="346.2" y="229.5">5</text>
<text x="350.5" y="229.5">6</text>
<text x="356.3" y="228.4">6</text>
<text x="66" y="236">8</text>
<text x="66" y="238.6">9</text>
<text x="71.9" y="234.6">VDD</text>
<text x="71.9" y="237.1">GNDIO</text>
<text x="71.9" y="239.7">GND</text>
<text x="83" y="235.7" transform="rotate(-90 83 235.7)">INT2</text>
<text x="85.5" y="235.7" transform="rotate(-90 85.5 235.7)">INT1</text>
<text x="88.4" y="237.1">VDDIO</text>
<text x="89.3" y="234.6">ASDA</text>
<text x="90.7" y="239.7">SDX</text>
<text x="99.8" y="238.6">2</text>
<text x="99.8" y="236">3</text>
<text x="64.8" y="241.1">10</text>
<text x="71.9" y="242.2">CSB</text>
<text x="83" y="244.2" transform="rotate(-90 83 244.2)">ASCL</text>
<text x="85.5" y="244.2" transform="rotate(-90 85.5 244.2)">SCX</text>
<text x="90.5" y="242.2">SDO</text>
<text x="99.8" y="241.1">1</text>
<text x="111.7" y="241.1">2</text>
<text x="125.2" y="241.1">1</text>
<text x="81.9" y="251.1" transform="rotate(-90 81.9 251.1)">11</text>
<text x="84.4" y="251.2" transform="rotate(-90 84.4 251.2)">12</text>
</g>
<g font-size="1.8" fill="#808080">
<text x="47.3" y="46.5">PMIC_INT</text>
<text x="98.7" y="46.5">SDA/2.4C</text>
<text x="31.2" y="49.1">VBUS/2.6D</text>
<text x="47.8" y="51.6">SCL/2.4C</text>
<text x="116.5" y="49.1">VBAT/2.5C</text>
<text x="50.5" y="54.2">VREG</text>
<text x="286.7" y="89.7">3V3/2.4A</text>
<text x="242.9" y="98" transform="rotate(-90 242.9 98)">P0.31</text>
<text x="245.4" y="98" transform="rotate(-90 245.4 98)">P0.30</text>
<text x="247.9" y="98" transform="rotate(-90 247.9 98)">P0.29</text>
<text x="250.5" y="98" transform="rotate(-90 250.5 98)">P0.28</text>
<text x="253" y="98" transform="rotate(-90 253 98)">SCK/2.2D</text>
<text x="255.6" y="98" transform="rotate(-90 255.6 98)">MOSI/2.2D</text>
<text x="258.1" y="98" transform="rotate(-90 258.1 98)">P1.15</text>
<text x="260.6" y="98" transform="rotate(-90 260.6 98)">P1.14</text>
<text x="263.2" y="98" transform="rotate(-90 263.2 98)">P1.13</text>
<text x="265.7" y="98" transform="rotate(-90 265.7 98)">P1.12</text>
<text x="270.8" y="98" transform="rotate(-90 270.8 98)">P1.11</text>
<text x="273.3" y="98" transform="rotate(-90 273.3 98)">P1.10</text>
<text x="65.1" y="110">LX1</text>
<text x="98.7" y="110">LX2</text>
<text x="32.7" y="130.3">VREG</text>
<text x="203.3" y="130.3">P0.26</text>
<text x="298.1" y="127.2">DEC4_6</text>
<text x="98.7" y="135.4">LX2</text>
<text x="121.6" y="132.9">SCL/2.4C</text>
<text x="196.6" y="138">EPD_CS/2.2D</text>
<text x="203.3" y="132.9">P0.27</text>
<text x="203.3" y="135.4">P0.04</text>
<text x="299.4" y="135.4">ALERT/2.5C</text>
<text x="299.4" y="138">P0.09</text>
<text x="52.4" y="140.5">LX1</text>
<text x="121.6" y="140.5">SDA/2.4C</text>
<text x="200" y="140.5">SDA/2.4C</text>
<text x="200.2" y="143">SCL/2.4C</text>
<text x="299.4" y="143">P1.07</text>
<text x="108.9" y="145.6">3V3/2.4A</text>
<text x="199.8" y="145.6">IMU_INT1</text>
<text x="199.8" y="148.1">IMU_INT2</text>
<text x="299.4" y="145.6">P1.06</text>
<text x="299.4" y="148.1">P1.05</text>
<text x="42.9" y="150.7">3V3/2.4A</text>
<text x="193.8" y="155.7">HAPTIC_EN/2.6A</text>
<text x="199.6" y="153.2">PMIC_INT</text>
<text x="203.3" y="150.7">P1.09</text>
<text x="299.4" y="150.7">P1.04</text>
<text x="299.4" y="153.2">P1.03</text>
<text x="299.4" y="155.7">P1.02/2.8C</text>
<text x="175.2" y="158.3">3V3/2.4A</text>
<text x="299.4" y="158.3">P1.01/2.3B</text>
<text x="299.4" y="160.8">SWDIO</text>
<text x="42.9" y="165.9">VREG</text>
<text x="299.4" y="163.4">SWDCLK</text>
<text x="317.1" y="165.9">3V3/2.4A</text>
<text x="30.5" y="176.1">3V3/2.4A</text>
<text x="75.9" y="176.1">SCL/2.4C</text>
<text x="75.9" y="183.7">SDA/2.4C</text>
<text x="206.5" y="191.3">VBUS/2.6D</text>
<text x="235.2" y="195.5" transform="rotate(-90 235.2 195.5)">D-/2.8D</text>
<text x="237.8" y="196" transform="rotate(-90 237.8 196)">D+/2.8D</text>
<text x="253" y="195.3" transform="rotate(-90 253 195.3)">RESET</text>
<text x="258.1" y="194.1" transform="rotate(-90 258.1 194.1)">P0.19</text>
<text x="260.6" y="194.1" transform="rotate(-90 260.6 194.1)">P0.20</text>
<text x="263.2" y="194.1" transform="rotate(-90 263.2 194.1)">P0.21</text>
<text x="265.7" y="194.1" transform="rotate(-90 265.7 194.1)">P0.22</text>
<text x="268.3" y="194.1" transform="rotate(-90 268.3 194.1)">P0.23</text>
<text x="270.8" y="194.1" transform="rotate(-90 270.8 194.1)">P0.24</text>
<text x="273.3" y="194.1" transform="rotate(-90 273.3 194.1)">P0.25</text>
<text x="275.9" y="193.6" transform="rotate(-90 275.9 193.6)">SWO</text>
<text x="240.3" y="198.3" transform="rotate(-90 240.3 198.3)">P0.13/2.7C</text>
<text x="242.9" y="198.3" transform="rotate(-90 242.9 198.3)">P0.14/2.7C</text>
<text x="245.4" y="200.9" transform="rotate(-90 245.4 200.9)">EPD_DC/2.2D</text>
<text x="247.9" y="201.9" transform="rotate(-90 247.9 201.9)">EPD_RST/2.2D</text>
<text x="250.5" y="203.2" transform="rotate(-90 250.5 203.2)">EPD_BUSY/2.2D</text>
<text x="228.6" y="206.5">3V3/2.4A</text>
<text x="82.9" y="217.3" transform="rotate(-90 82.9 217.3)">IMU_INT2</text>
<text x="85.4" y="217.3" transform="rotate(-90 85.4 217.3)">IMU_INT1</text>
<text x="170.7" y="224.3">SWO</text>
<text x="325.1" y="224.3">3V3/2.4A</text>
<text x="365.4" y="224.3">SWDIO</text>
<text x="365.4" y="226.9">SWDCLK</text>
<text x="168.9" y="229.4">SWDIO</text>
<text x="365.4" y="229.4">RESET</text>
<text x="33" y="234.5">3V3/2.4A</text>
<text x="106.4" y="237">3V3/2.4A</text>
<text x="106.4" y="239.5">SDA/2.4C</text>
<text x="167.3" y="234.5">SWDCLK</text>
<text x="169" y="239.5">RESET</text>
<text x="167.6" y="244.6">3V3/2.4A</text>
<text x="85.4" y="265.7" transform="rotate(-90 85.4 265.7)">SCL/2.4C</text>
</g>
</svg>
